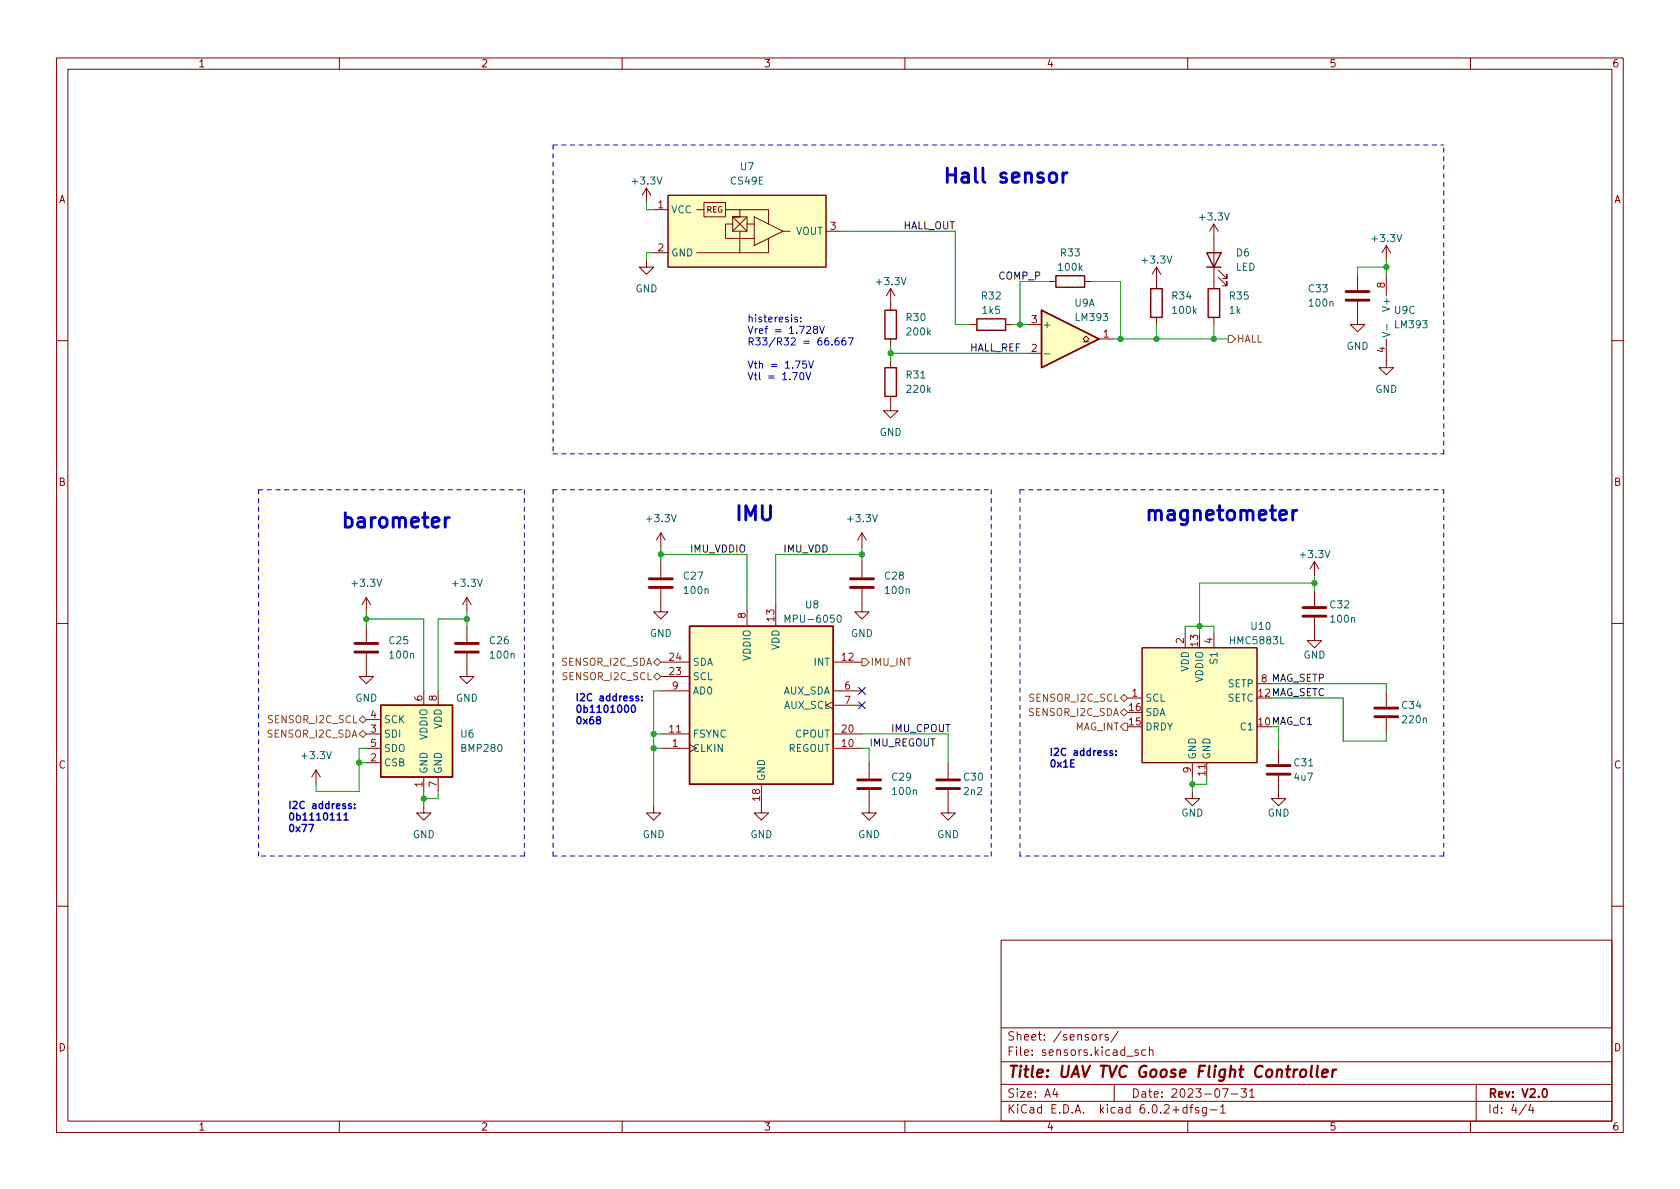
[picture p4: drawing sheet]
<svg xmlns="http://www.w3.org/2000/svg" width="297mm" height="210mm" viewBox="0 0 297 210" stroke-linecap="round" stroke-linejoin="round" font-family="sans-serif">
<g fill="none" stroke="#840000" stroke-width=".18">
<path d="M10 10.2h277v190.1h-277zM12 12.2h273v186.1h-273zM60 10.2v2M110 10.2v2M160 10.2v2M210 10.2v2M260 10.2v2M114.3 33.3l-.8 1.2M114.3 33.3v2.5M114.3 33.3l.8 1.2M115.6 37.1h2.5M118.1 34.5h27.9v12.7h-27.9z"/>
<path d="M123.2 37.1h1.3M124.5 35.8h3.8v2.5h-3.8zM128.3 37.1h2.5v1.2h-1.3v2.6h2.6v-2.6h-2.6l2.6 2.6M129.5 39.6h-1.2v2.6h5M130.8 37.1h5.1v2.5M132.1 39.6h1.2M132.1 38.3l-2.6 2.6M133.3 38.3l5.1 2.6-5.1 2.5zM214.6 39.6v11.4M214.6 39.6l-.7 1.3M214.6 39.6l.8 1.3M114.3 46v1.2h-1.3l1.3 1.3 1.3-1.3h-1.3"/>
<path d="M115.6 44.7h2.5M130.8 40.9v3.8h-7.6M135.9 42.2v2.5h-5.1M138.4 40.9h1.3M146 40.9h2.6M157.5 51l-.8 1.3M157.5 51v3.9M157.5 59.9v1.3M157.5 51l.7 1.3M171.4 57.4h1.3M177.8 57.4h1.3M181.6 57.4h2.5"/>
<path d="M185.4 49.8h1.3M191.8 49.8h1.2M194.3 59.9h2.5M204.5 47.2l-.8 1.3M204.5 47.2v3.8M204.5 56.1v1.3M204.5 47.2l.7 1.3M214.6 56.1v1.3M215.4 49l1.5 1.5v-.7v.7h-.7M215.4 47.7l1.5 1.6v-.8v.8h-.7M240 53.3v4.1h1.3l-1.3 1.3-1.2-1.3h1.2M240 48.5v2.8"/>
<path d="M245.1 59.9v5.1h1.3l-1.3 1.3-1.3-1.3h1.3M245.1 43.4v2.6M245.1 48.5v3.8M245.1 43.4l-.8 1.3M245.1 43.4l.8 1.3M10 60.2h2M157.5 70.1v2.5h-1.3l1.3 1.3 1.2-1.3h-1.2M157.5 63.7v1.3M181.6 62.5h2.5M191.5 60.4h.5l-.5-.5 .5-.5 .5 .5-.5 .5h.5M285 60.2h2M116.8 94.2l-.7 1.3"/>
<path d="M116.8 94.2v2.6M116.8 99.3v2.8M116.8 94.2l.8 1.3M152.4 94.2l-.8 1.3M152.4 94.2v2.6M152.4 99.3v2.8M152.4 94.2l.8 1.3M232.4 99.3v2.5M232.4 99.3l-.8 1.3M232.4 99.3l.8 1.3M10 110.2h2M64.8 115.6v4h1.2l-1.2 1.3-1.3-1.3h1.3"/>
<path d="M64.8 105.7l-.8 1.2M64.8 105.7v2.5M64.8 110.7v2.8M64.8 105.7l.7 1.2M82.5 115.6v4h1.3l-1.3 1.3-1.2-1.3h1.2M82.5 105.7l-.7 1.2M82.5 105.7v2.5M82.5 110.7v2.8M82.5 105.7l.8 1.2M116.8 104.1v4.1h1.3l-1.3 1.3-1.2-1.3h1.2M116.8 117.1h5.1M116.8 119.6h5.1"/>
<path d="M132.1 106.9v3.8M137.2 106.9v3.8M147.3 117.1h5.1M152.4 104.1v4.1h1.3l-1.3 1.3-1.3-1.3h1.3M201.9 114.5h20.3v20.4h-20.3zM209.5 112v2.5M214.6 112v2.5M232.4 109.2v4.1h1.3l-1.3 1.2-1.3-1.2h1.3M232.4 104.4v2.8M285 110.2h2M55.9 136.1l-.8 1.3M55.9 136.1v2.6"/>
<path d="M55.9 136.1l.7 1.3M64.8 132.3h2.5M64.8 129.8h2.5M64.8 134.9h2.5M64.8 127.2h2.5M74.9 122.2v2.5M74.9 137.4v2.5M77.5 122.2v2.5M77.5 137.4v2.5M116.8 132.3h5.1M116.8 129.8h5.1M116.8 122.2h5.1"/>
<path d="M134.6 138.7v5.1h1.3l-1.3 1.2-1.3-1.2h1.3M147.3 124.1l-1.3 .6 1.3 .6M147.3 132.3h5.1M147.3 129.8h5.1M147.3 122.2h5.1M147.3 124.7h5.1M153.7 139.7v4.1h1.2l-1.2 1.2-1.3-1.2h1.3M153.7 134.9v2.8M167.6 139.7v4.1h1.3l-1.3 1.2-1.2-1.2h1.2M167.6 134.9v2.8M199.4 123.4h2.5M210.8 139.9v1.3h1.3l-1.3 1.3-1.3-1.3h1.3"/>
<path d="M210.8 134.9v2.5M213.4 134.9v2.5M222.2 120.9h2.6M226.1 137.2v4h1.2l-1.2 1.3-1.3-1.3h1.3M226.1 132.3v2.8M245.1 122.2v2.8M245.1 127v2.8M74.9 142.5v1.3h1.3l-1.3 1.2-1.2-1.2h1.2M115.6 142.5v1.3h1.2l-1.2 1.2-1.3-1.2h1.3M10 160.2h2M177 166.3h108v32h-108zM285 160.2h2"/>
<path d="M60 198.3v2M110 198.3v2M160 198.3v2M177 194.8h108M177 191.8h108M177 187.8h108M177 181.8h108M186.5 192.5l-.4 1h1M186.9 193v1M194.5 182.9v1M194.9 182.9l-.3 .1-.1 .2M195.9 183l-.3-.1-.2 .2v.3l.5 .1v.4h-.5"/>
<path d="M197 191.8v3M197.7 182.4l-1.3 1.9M199.2 186.8h1.2M201.2 185.7l-.3-.1-.3 .2 .1 .3 .5 .1v.4h-.6M202.6 185.7l-.5-.1-.2 .3v.4l.1 .3h.6M203.2 185.8l.2-.2 .4 .1 .1 .9M203.2 185.1v1.5M209.9 195.9l-.5-.1-.3 .3v.4l.2 .3h.6M209.9 195.3v1.5M210 198.3v2M210.4 195.8h.5M210.9 195.3l-.3 .2v1.3"/>
<path d="M211.9 195.9l-.3-.1-.2 .2v.3l.5 .1v.4h-.5M213.3 195.8v1.2l-.3 .3h-.4M213.3 195.9l-.4-.1-.3 .3v.4l.1 .3h.6M214 196.3h1.1M215.8 195.8l.4-.5v1.5M215.8 196.8h.8M216.1 192.5h1l-.6 1.5M217.7 193.5h1.2M219.4 192.5h1l-.5 .6 .4 .1v.7l-.2 .1h-.5l-.2-.1M220.9 193l.5-.5v1.5M220.9 194h.9M260 198.3v2"/>
<path d="M261 191.8v6.5M269.9 195.3l-1.3 1.9M270.6 195.3l-.3 1h.9M271 195.8v1"/>
</g>
<path d="M272.9 192.6l.2-.1a.8 .8 0 0 1 .5 .8 .8 .8 0 0 1-.5 .7 1 1 0 0 1-.2-1.4z" fill="none" stroke="#840000" stroke-width=".3"/>
<path d="M230 189.3a.52 .52 0 0 1 .6-.2 .52 .52 0 0 1 .4 .4l-.1 .6a.55 .55 0 0 1-.5 .4 .55 .55 0 0 1-.6-.4zM232 188.5l-.3 1.7 .3 .3M233 188.5l-.2 1.7 .2 .3M233.8 189.8l1-.2-.1-.4-.2-.1-.5 .1-.3 1 .3 .3 .6-.1M235.7 189.1l-.2 1.4M236.3 189.1l-.4 .1-.3 .3" fill="none" stroke="#840000" stroke-width=".4"/>
<g fill="none" stroke="#840000" stroke-width=".51">
<path d="M238 53.1h4.1M238 51.6h4.1M62.7 115.3h4.1M62.7 113.8h4.1M80.5 115.3h4.1M80.5 113.8h4.1M114.8 103.9h4.1M114.8 102.4h4.1M150.4 103.9h4M150.4 102.4h4M230.4 109h4M230.4 107.4h4"/>
<path d="M151.6 139.4h4.1M151.6 137.9h4.1M165.6 139.4h4.1M165.6 137.9h4.1M224 136.9h4.1M224 135.4h4.1M243.1 126.7h4M243.1 125.2h4"/>
</g>
<g fill="#ffffc2" stroke="#ffffc2" stroke-width=".18">
<path d="M201.9 114.5h20.3v20.4h-20.3z"/>
<path d="M118.1 34.5h27.9v12.7h-27.9z"/>
<path d="M184.1 54.9l10.2 5-10.2 5.1z"/>
<path d="M121.9 110.7h25.4v28h-25.4z"/>
<path d="M67.3 124.7h12.7v12.7h-12.7z"/>
</g>
<path d="M244.4 58.8l1.3 .4-1.3 .4M245.2 57.4v.9M184.7 62.6h.9M138.8 110v-1.2l.4 .9 .5-.9v1.2M148.1 108.9l.2-.1a.68 .68 0 0 1 .4 .6 .68 .68 0 0 1-.4 .6l-.2-.1-.1-.3z" fill="none" stroke="#006464" stroke-width=".18"/>
<path d="M156.5 54.9h2v5h-2zM172.7 56.4h5.1v2h-5.1zM184.1 54.9l10.2 5-10.2 5.1zM186.7 48.8h5.1v2h-5.1zM203.5 51h2v5.1h-2zM213.4 44.7h2.5l-1.3 2.5zM213.4 47.2h2.5M213.6 51h2v5.1h-2zM156.5 65h2v5.1h-2zM121.9 110.7h25.4v28h-25.4zM67.3 124.7h12.7v12.7h-12.7z" fill="none" stroke="#840000" stroke-width=".25"/>
<path d="M217.2 59.3h.6l.6 .6-.6 .7h-.6zM115.6 117.1l.6-.6 .6 .6-.6 .6zM116.2 119l.6 .6-.6 .7-.6-.7zM152.4 116.5h.6l.7 .6-.7 .6h-.6zM63.5 127.2l.6-.6 .7 .6-.7 .7zM63.5 129.8l.6-.6 .7 .6-.7 .6zM198.1 123.4l.7-.6 .6 .6-.6 .7zM198.1 126l.7-.7 .6 .7-.6 .6zM198.8 127.9h.6v1.3h-.6l-.7-.7z" fill="none" stroke="#725600" stroke-width=".18"/>
<path d="M167.5 29.7v2.6M167.5 30.9h1.4M168.9 29.7v2.6M61.1 91.6l.7-.1 .5 .5v.7l-.3 .4-.2 .1-.7-.1M61.1 90.7v2.5M203.2 90.5a.63 .63 0 0 1 1.1 .1v1.3M203.2 90.3v1.6M204.3 90.6l.3-.3 .6 .1 .1 .2v1.3" fill="none" stroke="#0000c2" stroke-width=".51"/>
<g fill="none" stroke="#0000c2" stroke-width=".25">
<path d="M105.7 127.3l-.2-.3v-.1l.2-.2 .4 .1 .1 .2-.1 .2-.5 .1-.1 .2v.3l.2 .2h.4l.1-.2-.1-.4-.2-.1M110.5 124.8l.2-.1a.68 .68 0 0 1 .5 .6 .68 .68 0 0 1-.5 .7l-.2-.2-.1-.3zM111.7 124.8l.2-.1a.68 .68 0 0 1 .5 .6 .68 .68 0 0 1-.5 .7l-.2-.2-.1-.3zM112.9 123.1h-.3l-.2 .2 .1 .1 .4 .2v.3h-.5M113.5 123.8v.1M113.5 123.1v.2M196.7 132.8l-.3-.1-.2 .2 .1 .2 .4 .1v.3h-.5M197.3 133.5v.1M197.3 132.8v.1M54.6 145.8h.8l-.5 1.3M59.6 145h.7M60.8 144.1l.4-.4v1.3"/>
<path d="M60.8 145h.7M62.1 142.2l-.3-.1-.2 .2 .1 .2 .4 .1v.3h-.5M62.7 142.9v.1M62.7 142.2v.1"/>
</g>
<g fill="none" stroke="#0000c2" stroke-width=".18">
<path d="M141 56.1h-.3l-.2 .2 .1 .1 .4 .2v.3h-.5M141.6 56.8v.1M141.6 56.1v.2M144.1 58.2l-.3-.2 .1-.2 .2-.1 .3 .1 .2 .1-.1 .2-.6 .2-.1 .2 .1 .3 .2 .2h.2l.3-.3-.1-.3-.2-.2M144.9 57.7l.4 1.3 .5-1.3M148.2 59.7l-.3 .1a.85 .85 0 0 0 0 1.2l.4-.1 .1-.4-.3-.3h-.2l-.3 .3M149.5 59.7l-.4 .1a.85 .85 0 0 0 0 1.2l.4-.1 .1-.4-.3-.3h-.2l-.3 .3M150 59.7h.8l-.5 1.3M141.5 66l.2-.1a.68 .68 0 0 1 .5 .6 .68 .68 0 0 1-.5 .6l-.2-.1-.1-.3zM142.5 65.9l.4 1.2 .4-1.2M142.6 63.8h-.6l-.1 .6 .2-.1 .4 .1 .1 .2v.4l-.2 .1-.5-.1M143 63.8l.4 1.3 .4-1.3"/>
<path d="M147.1 60.9v.1"/>
</g>
<g fill="none" stroke="#0000c2" stroke-width=".18" stroke-dasharray=".8 .8">
<path d="M97.8 25.6v54.7M97.8 25.6h157.5M45.7 86.6h47M92.7 86.6v64.8M97.8 86.6h77.5M97.8 80.3h157.5M97.8 86.6v64.8M180.3 86.6h75M255.3 86.6v64.8M255.3 80.3v-54.7M45.7 151.4v-64.8M92.7 151.4h-47"/>
<path d="M97.8 151.4h77.5M175.3 151.4v-64.8M180.3 151.4v-64.8M255.3 151.4h-75"/>
</g>
<g fill="none" stroke="#009600" stroke-width=".18">
<path d="M114.3 35.8v1.3h1.3M115.6 44.7h-1.3v1.3M148.6 40.9h20.3v16.5h2.5M179.1 57.4h2.5M185.4 49.8h-5.1v7.6M193 49.8h5.1v10.1M196.8 59.9h20.4M204.5 57.4v2.5M214.6 57.4v2.5M245.1 46v2.5M245.1 47.2h-5.1v1.3M157.5 61.2v2.5"/>
<path d="M157.5 62.5h24.1M116.8 98h15.3v8.9M116.8 96.8v2.5M152.4 98h-15.2v8.9M152.4 96.8v2.5M64.8 109.5h10.1v12.7M64.8 108.2v2.5M82.5 109.5h-5v12.7M82.5 108.2v2.5M209.5 112v-1.3h5.1v1.3M232.4 103.1h-20.3v8.9M232.4 101.8v2.6"/>
<path d="M63.5 134.9h1.3M64.8 132.3h-1.3v7.6h-7.6v-1.2M74.9 139.9v2.6M77.5 139.9v1.3h-2.6M115.6 132.3h1.2M115.6 129.8h1.2M116.8 122.2h-1.2v20.3M152.4 132.3h1.3v2.6M152.4 129.8h15.2v5.1M210.8 137.4v2.5M213.4 137.4v1.3h-2.6M224.8 123.4h12.7v7.7h7.6v-1.3"/>
<path d="M224.8 120.9h20.3v1.3M226.1 128.5v3.8"/>
</g>
<path d="M151.8 121.6l1.2 1.2M151.8 124.1l1.2 1.2M153 121.6l-1.2 1.2M153 124.1l-1.2 1.2" fill="none" stroke="#000084" stroke-width=".18"/>
<g fill="#009600" stroke="#009600" stroke-width=".18">
<circle cx="74.9" cy="141.2" r=".46"/>
<circle cx="63.5" cy="134.9" r=".46"/>
<circle cx="64.8" cy="109.5" r=".46"/>
<circle cx="82.5" cy="109.5" r=".46"/>
<circle cx="214.6" cy="59.9" r=".46"/>
<circle cx="245.1" cy="47.2" r=".46"/>
<circle cx="198.1" cy="59.9" r=".46"/>
<circle cx="210.8" cy="138.7" r=".46"/>
<circle cx="232.4" cy="103.1" r=".46"/>
<circle cx="212.1" cy="110.7" r=".46"/>
<circle cx="116.8" cy="98" r=".46"/>
<circle cx="115.6" cy="129.8" r=".46"/>
<circle cx="115.6" cy="132.3" r=".46"/>
<circle cx="157.5" cy="62.5" r=".46"/>
<circle cx="204.5" cy="59.9" r=".46"/>
<circle cx="180.3" cy="57.4" r=".46"/>
<circle cx="152.4" cy="98" r=".46"/>
</g>
<g font-size="3.5" fill="#0000c2">
<text x="170.2" y="32.4">Hall sensor</text>
<text x="62.7" y="93.3">barometer</text>
<text x="130.7" y="92.1">IMU</text>
<text x="205.5" y="92.1">magnetometer</text>
</g>
<text font-size="2.8" fill="#840000" x="178" y="190.6">Title: UAV TVC Goose Flight Controller</text>
<g font-size="2.1" fill="#840000">
<text x="178" y="184">Sheet: /sensors/</text>
<text x="178" y="186.7">File: sensors.kicad_sch</text>
<text x="178" y="196.9">KiCad E.D.A. kicad 6.0.2+dfsg-1</text>
<text x="178" y="194.1">Size: A4</text>
<text x="200" y="194.1">Date: 2023-07-31</text>
<text x="263" y="194.1">Rev: V2.0</text>
<text x="263" y="196.9">Id: 4/4</text>
</g>
<g font-size="1.8" fill="#840000">
<text x="35" y="11.9">1</text>
<text x="85" y="11.9">2</text>
<text x="135" y="11.9">3</text>
<text x="185" y="11.9">4</text>
<text x="235" y="11.9">5</text>
<text x="285" y="11.9">6</text>
<text x="10.3" y="35.9">A</text>
<text x="285.3" y="35.9">A</text>
<text x="10.3" y="85.9">B</text>
<text x="285.3" y="85.9">B</text>
<text x="10.3" y="135.9">C</text>
<text x="285.3" y="135.9">C</text>
<text x="10.3" y="185.9">D</text>
<text x="285.3" y="185.9">D</text>
<text x="35" y="199.9">1</text>
<text x="85" y="199.9">2</text>
<text x="135" y="199.9">3</text>
<text x="185" y="199.9">4</text>
<text x="235" y="199.9">5</text>
<text x="285" y="199.9">6</text>
</g>
<g font-size="1.8" fill="#006464">
<text x="112" y="32.6">+3.3V</text>
<text x="129.3" y="32.6">CS49E</text>
<text x="130.9" y="30.1">U7</text>
<text x="118.6" y="37.7">VCC</text>
<text x="140.6" y="41.5">VOUT</text>
<text x="212.3" y="39">+3.3V</text>
<text x="118.6" y="45.3">GND</text>
<text x="187.3" y="47.9">100k</text>
<text x="187.6" y="45.3">R33</text>
<text x="202.1" y="46.6">+3.3V</text>
<text x="218.5" y="47.9">LED</text>
<text x="218.6" y="45.3">D6</text>
<text x="242.8" y="42.8">+3.3V</text>
<text x="112.3" y="51.7">GND</text>
<text x="155.1" y="50.4">+3.3V</text>
<text x="173.6" y="53">R32</text>
<text x="207.3" y="53">R34</text>
<text x="217.5" y="53">R35</text>
<text x="231.4" y="51.7">C33</text>
<text x="160.3" y="56.8">R30</text>
<text x="160.5" y="59.3">200k</text>
<text x="173.8" y="55.5">1k5</text>
<text x="184.3" y="58">+</text>
<text x="190" y="54.2">U9A</text>
<text x="190.3" y="56.8">LM393</text>
<text x="207.5" y="55.5">100k</text>
<text x="217.4" y="55.5">1k</text>
<text x="231.6" y="54.2">100n</text>
<text x="245.7" y="54.7" transform="rotate(-90 245.7 54.7)">V+</text>
<text x="246.6" y="55.5">U9C</text>
<text x="246.8" y="58">LM393</text>
<text x="238.1" y="61.8">GND</text>
<text x="160.3" y="66.9">R31</text>
<text x="160.5" y="69.5">220k</text>
<text x="243.1" y="69.5">GND</text>
<text x="155.5" y="77.1">GND</text>
<text x="114.5" y="92.3">+3.3V</text>
<text x="150.1" y="92.3">+3.3V</text>
<text x="230.1" y="98.7">+3.3V</text>
<text x="62.4" y="103.8">+3.3V</text>
<text x="80.2" y="103.8">+3.3V</text>
<text x="121" y="102.5">C27</text>
<text x="121.1" y="105">100n</text>
<text x="142.5" y="107.6">U8</text>
<text x="156.5" y="102.5">C28</text>
<text x="156.7" y="105">100n</text>
<text x="235.3" y="107.6">C32</text>
<text x="68.9" y="113.9">C25</text>
<text x="86.7" y="113.9">C26</text>
<text x="114.9" y="112.6">GND</text>
<text x="139.5" y="110.1">MPU-6050</text>
<text x="150.4" y="112.6">GND</text>
<text x="217.7" y="113.9">HMC5883L</text>
<text x="221.3" y="111.4">U10</text>
<text x="235.4" y="110.1">100n</text>
<text x="69" y="116.5">100n</text>
<text x="86.8" y="116.5">100n</text>
<text x="122.4" y="117.7">SDA</text>
<text x="132.7" y="116.8" transform="rotate(-90 132.7 116.8)">VDDIO</text>
<text x="137.8" y="115" transform="rotate(-90 137.8 115)">VDD</text>
<text x="144" y="117.7">INT</text>
<text x="210.2" y="118.8" transform="rotate(-90 210.2 118.8)">VDD</text>
<text x="215.3" y="117.2" transform="rotate(-90 215.3 117.2)">S1</text>
<text x="230.4" y="116.5">GND</text>
<text x="62.8" y="124.1">GND</text>
<text x="80.6" y="124.1">GND</text>
<text x="122.4" y="120.3">SCL</text>
<text x="122.4" y="122.8">AD0</text>
<text x="138.4" y="122.8">AUX_SDA</text>
<text x="138.6" y="125.3">AUX_SCL</text>
<text x="202.4" y="124.1">SCL</text>
<text x="212.7" y="120.7" transform="rotate(-90 212.7 120.7)">VDDIO</text>
<text x="217" y="124.1">SETC</text>
<text x="217.1" y="121.5">SETP</text>
<text x="248" y="125.3">C34</text>
<text x="67.8" y="130.4">SDI</text>
<text x="67.8" y="127.9">SCK</text>
<text x="75.6" y="130.8" transform="rotate(-90 75.6 130.8)">VDDIO</text>
<text x="78.1" y="129" transform="rotate(-90 78.1 129)">VDD</text>
<text x="81.5" y="130.4">U6</text>
<text x="122.4" y="130.4">FSYNC</text>
<text x="140.6" y="130.4">CPOUT</text>
<text x="202.4" y="129.2">DRDY</text>
<text x="202.4" y="126.6">SDA</text>
<text x="219.5" y="129.2">C1</text>
<text x="248.1" y="127.9">220n</text>
<text x="53.5" y="134.2">+3.3V</text>
<text x="67.8" y="135.5">CSB</text>
<text x="67.8" y="133">SDO</text>
<text x="75.6" y="136.9" transform="rotate(-90 75.6 136.9)">GND</text>
<text x="78.1" y="136.9" transform="rotate(-90 78.1 136.9)">GND</text>
<text x="81.7" y="133">BMP280</text>
<text x="122.4" y="133">CLKIN</text>
<text x="139.2" y="133">REGOUT</text>
<text x="211.5" y="134.4" transform="rotate(-90 211.5 134.4)">GND</text>
<text x="214" y="134.4" transform="rotate(-90 214 134.4)">GND</text>
<text x="228.9" y="135.5">C31</text>
<text x="135.3" y="138.2" transform="rotate(-90 135.3 138.2)">GND</text>
<text x="157.8" y="138">C29</text>
<text x="157.9" y="140.6">100n</text>
<text x="170.5" y="138">C30</text>
<text x="170.5" y="140.6">2n2</text>
<text x="228.9" y="138">4u7</text>
<text x="73" y="148.2">GND</text>
<text x="113.6" y="148.2">GND</text>
<text x="132.7" y="148.2">GND</text>
<text x="151.7" y="148.2">GND</text>
<text x="165.7" y="148.2">GND</text>
<text x="208.9" y="144.4">GND</text>
<text x="224.1" y="144.4">GND</text>
</g>
<g font-size="1.8" fill="#a90000">
<text x="116.3" y="36.8">1</text>
<text x="146.8" y="40.6">3</text>
<text x="116.3" y="44.4">2</text>
<text x="244.9" y="50.9" transform="rotate(-90 244.9 50.9)">8</text>
<text x="182.4" y="57.1">3</text>
<text x="195.1" y="59.7">1</text>
<text x="182.4" y="62.2">2</text>
<text x="244.9" y="62.3" transform="rotate(-90 244.9 62.3)">4</text>
<text x="131.8" y="109.3" transform="rotate(-90 131.8 109.3)">8</text>
<text x="136.9" y="109.8" transform="rotate(-90 136.9 109.8)">13</text>
<text x="209.3" y="113.8" transform="rotate(-90 209.3 113.8)">2</text>
<text x="214.4" y="113.8" transform="rotate(-90 214.4 113.8)">4</text>
<text x="118.4" y="119.4">23</text>
<text x="118.4" y="116.8">24</text>
<text x="148.9" y="116.8">12</text>
<text x="211.8" y="114.3" transform="rotate(-90 211.8 114.3)">13</text>
<text x="74.7" y="123.9" transform="rotate(-90 74.7 123.9)">6</text>
<text x="77.2" y="123.9" transform="rotate(-90 77.2 123.9)">8</text>
<text x="118.9" y="121.9">9</text>
<text x="149.4" y="121.9">6</text>
<text x="149.4" y="124.5">7</text>
<text x="199.7" y="125.7">16</text>
<text x="200.2" y="123.2">1</text>
<text x="65.5" y="129.5">3</text>
<text x="65.5" y="127">4</text>
<text x="118.4" y="129.5">11</text>
<text x="148.9" y="129.5">20</text>
<text x="199.7" y="128.3">15</text>
<text x="65.5" y="134.6">2</text>
<text x="65.5" y="132.1">5</text>
<text x="118.9" y="132.1">1</text>
<text x="148.9" y="132.1">10</text>
<text x="210.6" y="136.6" transform="rotate(-90 210.6 136.6)">9</text>
<text x="213.1" y="137.1" transform="rotate(-90 213.1 137.1)">11</text>
<text x="74.7" y="139.2" transform="rotate(-90 74.7 139.2)">1</text>
<text x="77.2" y="139.2" transform="rotate(-90 77.2 139.2)">7</text>
<text x="134.4" y="141.6" transform="rotate(-90 134.4 141.6)">18</text>
</g>
<g font-size="1.8" fill="#0f0f0f">
<text x="159.5" y="40.5">HALL_OUT</text>
<text x="176.7" y="49.4">COMP_P</text>
<text x="171.4" y="62.1">HALL_REF</text>
<text x="121.9" y="97.7">IMU_VDDIO</text>
<text x="138.4" y="97.7">IMU_VDD</text>
<text x="222.5" y="123.2">12MAG_SETC</text>
<text x="223" y="120.6">8 MAG_SETP</text>
<text x="153.7" y="132">IMU_REGOUT</text>
<text x="157.5" y="129.4">IMU_CPOUT</text>
</g>
<g font-size="1.8" fill="#0000c2">
<text x="132.1" y="57">histeresis:</text>
<text x="132.1" y="59">Vref = 1.728V</text>
<text x="132.1" y="61.1">R33/R32 = 66.667</text>
<text x="132.1" y="65.2">Vth = 1.75V</text>
<text x="132.1" y="67.2">Vtl = 1.70V</text>
<text x="101.6" y="124">I2C address:</text>
<text x="101.6" y="126">0b1101000</text>
<text x="101.6" y="128.1">0x68</text>
<text x="185.4" y="133.6">I2C address:</text>
<text x="185.4" y="135.7">0x1E</text>
<text x="50.8" y="143">I2C address:</text>
<text x="50.8" y="145.1">0b1110111</text>
<text x="50.8" y="147.1">0x77</text>
</g>
<g font-size="1.8" fill="#725600">
<text x="218.6" y="60.6">HALL</text>
<text x="99.5" y="117.7">SENSOR_I2C_SDA</text>
<text x="153.9" y="117.7">IMU_INT</text>
<text x="99.7" y="120.3">SENSOR_I2C_SCL</text>
<text x="182.2" y="124.1">SENSOR_I2C_SCL</text>
<text x="47.4" y="130.4">SENSOR_I2C_SDA</text>
<text x="47.6" y="127.9">SENSOR_I2C_SCL</text>
<text x="182" y="126.6">SENSOR_I2C_SDA</text>
<text x="190" y="129.2">MAG_INT</text>
</g>
<text font-size="1.8" fill="#009600" x="222.5" y="128.3">10MAG_C1</text>
<text font-size="1.4" fill="#840000" x="124.9" y="37.6">REG</text>
</svg>
